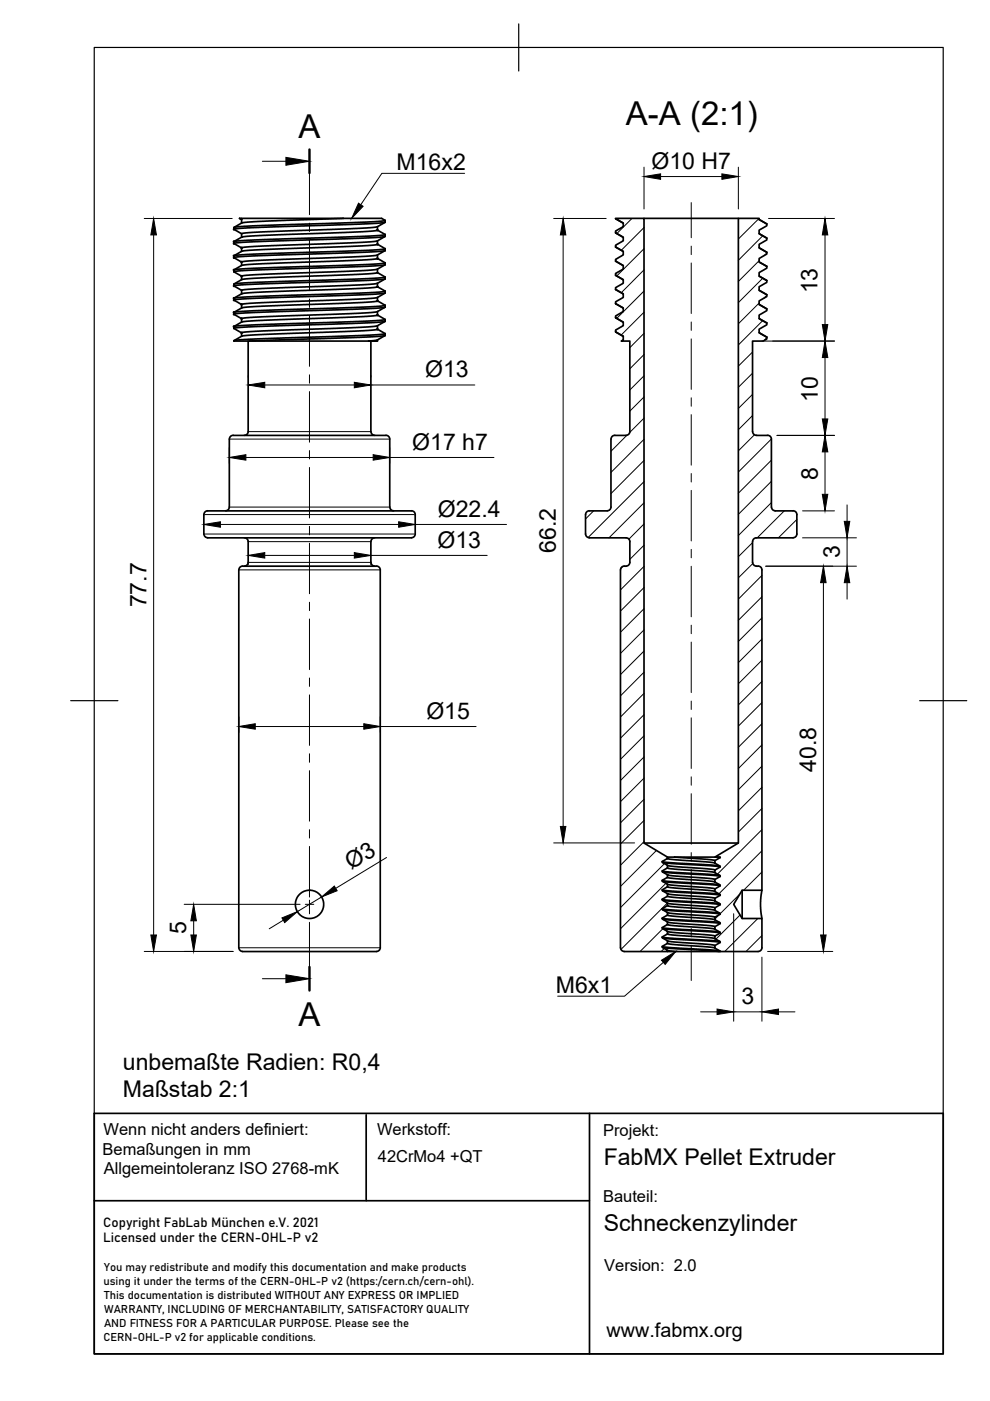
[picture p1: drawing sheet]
<svg xmlns="http://www.w3.org/2000/svg" width="210mm" height="297mm" viewBox="0 0 210 297" stroke-linecap="round" stroke-linejoin="round" font-family="sans-serif">
<!-- layer: Visible -->
<g fill="none" stroke="#000" stroke-width=".36">
<path d="M49.6 48.2v.4M49.6 54.2v.4M49.6 57.2v.4M49.6 48.6l1.6 1M49.6 51.6l1.6 1M51.2 46.3h-.4l.4 .3M51.2 46.6v.7M51.2 49.6v.7M51.2 55.5v.8M51.2 58.6v.7M72.8 46.3l-20.2 .8-1.3 .2-1.7 .9M72.8 46.3h-21.6v.3"/>
<path d="M72.8 46.3h8.1l.8 .4-3.8 .4-24.4 .8-3.9 .3M80 48.8l-3.6 .4-24.1 .9-1 .2-1.7 .9M80 51.8l-3.2 .3-24.3 1-1.2 .2-1.7 .9M80 54.8l-3.8 .4-23.3 .9-1.7 .2-1.6 .9M80 57.8l-3.5 .4-24.2 .9-1 .2-1.7 .9M80 48.8l1.7 .9-5.4 .5-24.5 .8-2.1 .2h-.1v.4M80 51.8l1.7 .9-3.6 .4-24.3 .8-4.2 .3M80 54.8l1.7 .9-4.2 .4-23.9 .8-4 .3M80 57.8l1.7 .9-5.3 .4-24.5 .9-2.2 .2-.1 .4M80 48.1v.7M80 51.1v.7M80 54.1v.7"/>
<path d="M80 57.1v.7M81.6 47.1l-1.6 1-1.6 .2-23.2 .9-4 .4M81.6 50.1l-1.6 1-.9 .1-26.2 1.1-1.7 .2v.8M81.6 53.1l-1.6 1-1.4 .2-23.2 .9-4.2 .3M81.6 56.1l-1.6 1-1.5 .2-22.7 .9-4.6 .4M81.6 59.1l-1.6 1-1.6 .2-22.7 .9-4.5 .4M81.7 46.7l-.1 .5-2.5 .2-25.7 .9-3.8 .3M81.7 49.7l-.1 .5-1.9 .2-26 .9-4.1 .3M81.7 52.7l-.1 .5-2 .2-26 .9-4 .3 1.6 1M81.7 55.7l-.1 .5-2.4 .2-25.7 .9-3.9 .3 1.6 1M81.7 58.7l-.1 .5-2.5 .2-25.2 .8-4.3 .4 1.6 1M130.5 49.4l1.6 .9"/>
<path d="M130.5 52.4l1.6 .9M130.5 55.4l1.6 .9M130.5 46.4l1.6 .9M130.5 58.4l1.6 .9M136.5 46.3h20M161 46.6v-.3h-4.5v132.4l-4.9 3h1.1l-1.1 .8v.5l1.1 .6v.2l-1.1 .7v.5l1.1 .7v.1l-1.1 .7v.5l1.1 .6v.2l-1.1 .7v.5l1.1 .7v.1l-1.1 .7v.5l1.1 .7v.1l-1.1 .7v.5l1.1 .7v.1l-1.1 .7v.5l1.1 .7v.1l-1.1 .7v.5l1.1 .7v.1l-1.1 .7v.5l1.1 .7v.1l-1.1 .7v.5l1.1 .7h8M161 46.6l1.6 .9v.4l-1.6 .9v.8l1.6 .9v.4l-1.6 .9v.7l1.6 1v.4l-1.6 .9v.7l1.6 1v.4l-1.6 .9v.8l1.6 .9v.4l-1.6 .9v.8l1.6 .9v.4l-1.6 .9v.7l1.6 1v.4l-1.6 .9v.7l1.6 1v.4l-1.6 .9v.8l1.6 .9v.4l-.8 .4h-2.2v19.2M161 46.5l1.6 1M161 55.5l1.6 1M161 49.5l1.6 1M161 52.5l1.6 1M161 58.5l1.6 1"/>
<path d="M162.6 53.5h.1M162.6 59.5h.1M49.6 72.2l28.5 .1M49.6 63.2v.4M49.6 69.2v.4M49.6 66.6l1.6 1M49.6 69.6l1.6 1M51.2 61.6v.7M51.2 64.5v.8M51.2 70.6v.7M52.6 72.3v19.2a.79 .79 0 0 1-.8 .8M78.6 72.3l.1 19.2a.79 .79 0 0 0 .7 .8"/>
<path d="M80 60.8l-3.1 .3-24.4 1-1.2 .2-1.7 .9M80 63.1v.7l-1.2 .2-27 1.2-.5 .1-1.7 .9M80 66.8l-3.4 .3-24.2 1-1.2 .2-1.6 .9M80 69.8l-4.8 .4-22.9 .9-1 .2-1.7 .9M80 60.8l1.7 1-5.4 .4-22.4 .7-4.3 .3M80 63.8l1.7 1-5.6 .4-24 .8-2.4 .2-.1 .4M80 66.8l1.7 .9-5.2 .4-23.7 .8-3.2 .3M80 69.8l1.7 .9-5.3 .4-23.8 .8-3 .3M80 60.1v.7M80 66.1v.7M80 69.1v.7M81.6 62.1l-1.6 1-1.3 .2-23.2 .9-4.3 .3"/>
<path d="M81.6 65.1l-1.7 1-.8 .1-26 1.1-1.8 .2-.1 .8M81.6 68.1l-1.6 1-1.5 .2-22.7 .9-4.6 .4M81.6 71.1l-1.7 1-1.8 .2h1.9v-.2M81.7 61.8l-.1 .4-1.9 .2-26 .9-4.1 .3 1.6 1M81.7 64.7l-.1 .5-2 .2-26 .9-2.9 .1-1.1 .2M81.7 67.7l-.1 .5-2.4 .2-25.2 .8-3.6 .3-.8 .1M81.7 70.7l-.1 .5-2.5 .2-26.2 .9M130.5 61.4l1.6 .9M130.5 64.4l1.6 .9M130.5 67.4l1.6 .9M130.5 70.4l1.6 .9M132.1 71.3v.8l-.4 .2h1.8v19.2a.79 .79 0 0 1-.8 .8"/>
<path d="M132.1 71.3l-1.6-.9v-.4l1.6-.9v-.8l-1.6-.9v-.4l1.6-1v-.7l-1.6-.9v-.4l1.6-.9v-.8l-1.6-.9v-.4l1.6-.9v-.8l-1.6-.9v-.4l1.6-.9v-.8l-1.6-.9v-.4l1.6-1v-.7l-1.6-.9v-.4l1.6-.9v-.8l-1.6-.9v-.4l1.6-.9v-.8l-1.6-1h6v132.4l5 3v.3l-1.1 .7v.1l1.1 .7v.5l-1.1 .7v.1l1.1 .7v.5l-1.1 .7v.1l1.1 .7v.5l-1.1 .7v.1l1.1 .7v.5l-1.1 .7v.1l1.1 .7v.5l-1.1 .7v.1l1.1 .7v.5l-1.1 .7v.1l1.1 .7v.5l-1.1 .7v.1l1.1 .7v.5l-1.1 .7v.1l1.1 .7v.5l-1.1 .7v.1l1.1 .7v.2h-9.1a.83 .83 0 0 1-.8-.8v-80.1a.79 .79 0 0 1 .8-.8M161 64.5l1.6 1M161 70.5l1.6 1M161 61.5l1.6 1M161 67.5l1.6 1M162.6 68.5h.1M162.6 62.5h.1M48.6 93.1v14.4a.79 .79 0 0 1-.8 .8M49.4 92.3h32.4M49.4 92.3a.79 .79 0 0 0-.8 .8M81.8 92.3a.79 .79 0 0 1 .8 .8l.1 14.4a.79 .79 0 0 0 .7 .8M130.3 92.3h2.4"/>
<path d="M130.4 92.3a.79 .79 0 0 0-.8 .8l-.1 14.4a.79 .79 0 0 1-.8 .8h-3.8a.76 .76 0 0 0-.7 .8l-.1 4.1a.83 .83 0 0 0 .9 .8h7.7a.79 .79 0 0 1 .8 .8v4.4M159.6 91.5a.79 .79 0 0 0 .8 .8M160.4 92.3h2.4M162.8 92.3a.79 .79 0 0 1 .8 .8v14.4a.83 .83 0 0 0 .8 .8h3.8a.79 .79 0 0 1 .8 .8v4.1a.79 .79 0 0 1-.8 .8h-7.8M43.2 109.1v4.1M43.2 109.1a1.18 1.18 0 0 1 1.5-.8h41.5a1.83 1.83 0 0 1 1.8 .5v4.4a1.19 1.19 0 0 1-1.4 .8h-41a2.33 2.33 0 0 1-2.3-.5l-.1-.3M51.8 114a.79 .79 0 0 1 .8 .8v4.4M52.6 119.2a.79 .79 0 0 1-.8 .8M78.7 119.2a.79 .79 0 0 0 .7 .8M79.4 114a.79 .79 0 0 0-.7 .8l-.1 4.4M133.5 119.2a.79 .79 0 0 1-.8 .8M159.6 114.8v4.4"/>
<path d="M159.6 119.2a.79 .79 0 0 0 .8 .8M160.4 114a.79 .79 0 0 0-.8 .8M50.6 120.8v80.1M51.4 120h28.4M51.4 120a.79 .79 0 0 0-.7 .8M79.8 120a.79 .79 0 0 1 .8 .8v80.1a1.37 1.37 0 0 1-1.8 .8h-27.4M132.4 120h.3M160.4 120h.3M160.8 120a.79 .79 0 0 1 .7 .8v68h-4.1l-1.8 2.9 1.8 3h4.1v6.2a.79 .79 0 0 1-.7 .8M136.5 178.7h20M140.4 182.7l1.4 .2 10.8 .7M140.4 184.7l1.5 .2 10.7 .7"/>
<path d="M140.4 186.7l1.4 .2 10.8 .7M140.4 188.7l1.5 .2 10.7 .7M140.4 190.7l1.4 .2 10.8 .7M140.4 192.7l1.5 .2 10.7 .7M140.4 194.7l1.4 .2 10.8 .7M140.4 196.7l1.5 .2 10.7 .7M140.4 198.7l1.4 .2 10.8 .7M140.5 182.9l10.4 .7 1.8 .2M140.5 184.9l10.8 .7 1.4 .2M140.5 186.9l10.1 .6 2.1 .3M140.5 188.9l10.8 .7 1.4 .2M140.5 190.9l10.1 .6 2.1 .3"/>
<path d="M140.5 192.9l10.8 .7 1.4 .2M140.5 194.9l10.1 .6 2.1 .3M140.5 196.9l10.8 .7 1.4 .2M140.5 198.9l10.1 .6 2.1 .3M141.5 181.7h1.5M141.5 182l1.9 .3 6.9 .5 1.3 .2M141.5 184l1.6 .3 7.6 .5 .9 .2M141.5 186l1.9 .3 6.9 .5 1.3 .2M141.5 188l1.6 .3 7.6 .5 .9 .2M141.5 190l1.2 .3 6.9 .4 2 .3M141.5 192l1.6 .3 7.6 .5 .9 .2M141.5 194l1 .2 7.1 .5 2 .3"/>
<path d="M141.5 196l1.6 .3 7.6 .5 .9 .2M141.5 198l1 .2 7.6 .6 1.5 .2M141.5 183.5l.9 .2 7.6 .5 1.6 .3M141.5 185.5l1 .2 7.8 .5 1.3 .3M141.5 187.5l.9 .2 7.6 .5 1.6 .3M141.5 189.5l1 .2 7.8 .5 1.3 .3M141.5 191.5l1.3 .2 7.2 .5 1.6 .3M141.5 193.5l1 .2 7.8 .5 1.3 .3M141.5 195.5l1.3 .2 6.9 .5 1.9 .3M141.5 197.5l1 .2 7.8 .5 1.3 .3M141.5 199.5l1.3 .2 6.9 .5 1.9 .3M143 181.7h8.6"/>
<path d="M143 181.7l6.9 .5 1.7 .3M152.4 181.7l.3 .1M157.4 188.8v5.9M161.5 188.8l-.3 2.4 .3 3.5M50.7 200.9a.79 .79 0 0 0 .7 .8M140.4 200.7l1.5 .2 10.7 .7M140.5 200.9l12.2 .8M141.5 200l1.6 .3 7.6 .5 .9 .2M141.5 201.5l1.7 .2h9.3M141.5 201.7h1.8"/>
<circle cx="65.6" cy="191.8" r="3"/>
</g>
<!-- layer: Visible Narrow -->
<path d="M48.8 93.1h33.6M52.8 91.5h25.7M43.5 113.2h44.3M43.5 109.1h44.3M48.8 107.5h33.6M52.8 114.8h25.7M52.8 119.2h25.7M50.8 120.8h29.7M50.8 200.9h29.7" fill="none" stroke="#000" stroke-width=".21"/>
<!-- layer: Visible -->
<g fill="#000" stroke="#000" stroke-width=".21">
<circle cx="49.6" cy="54.2" r=".17"/>
<circle cx="49.6" cy="57.2" r=".17"/>
<circle cx="49.6" cy="51.2" r=".17"/>
<circle cx="49.6" cy="51.6" r=".17"/>
<circle cx="49.6" cy="54.6" r=".17"/>
<circle cx="49.6" cy="48.6" r=".17"/>
<circle cx="51.2" cy="58.6" r=".17"/>
<circle cx="51.2" cy="55.5" r=".17"/>
<circle cx="51.2" cy="52.5" r=".17"/>
<circle cx="80" cy="48.8" r=".17"/>
<circle cx="80" cy="51.8" r=".17"/>
<circle cx="80" cy="54.8" r=".17"/>
<circle cx="49.6" cy="66.2" r=".17"/>
<circle cx="49.6" cy="63.2" r=".17"/>
<circle cx="49.6" cy="69.2" r=".17"/>
<circle cx="49.6" cy="60.6" r=".17"/>
<circle cx="49.6" cy="63.6" r=".17"/>
<circle cx="49.6" cy="66.6" r=".17"/>
<circle cx="51.2" cy="67.5" r=".17"/>
<circle cx="51.2" cy="64.5" r=".17"/>
<circle cx="51.2" cy="70.6" r=".17"/>
<circle cx="80" cy="66.8" r=".17"/>
<circle cx="80" cy="63.8" r=".17"/>
<circle cx="80" cy="60.8" r=".17"/>
<circle cx="80" cy="69.8" r=".17"/>
</g>
<!-- layer: Border -->
<path d="M20 10.1h180v276.9h-180zM110 5.1v10M15 148.6h10M195 148.6h10" fill="none" stroke="#000" stroke-width=".25"/>
<!-- layer: TitleBlock -->
<path d="M20 236.1h180v50.9h-180zM77.6 236.4v18.2M125 236.1v50.9M20 254.6h105" fill="none" stroke="#000" stroke-width=".36"/>
<!-- layer: Center Lines -->
<g fill="none" stroke="#000" stroke-width=".21">
<path d="M65.6 33.9v11.6M65.6 47.3v1.8M65.6 50.9v10.7M146.6 43v7.4M146.6 52.2v1.8M146.6 55.8v10.7M65.6 63.4v1.8M65.6 67v10.7M65.6 79.5v1.7M146.6 68.3v1.7M146.6 71.8v10.8M65.6 83v10.8"/>
<path d="M65.6 95.5v1.8M65.6 99.1v10.7M146.6 84.3v1.8M146.6 87.9v10.7M65.6 111.6v1.8M65.6 115.2v10.7M146.6 100.4v1.8M146.6 104v10.7M146.6 116.5v1.8M65.6 127.7v1.8M65.6 131.2v10.8M146.6 120.1v10.7"/>
<path d="M146.6 132.6v1.8M146.6 136.1v10.7M65.6 143.7v1.8M65.6 147.3v10.7M65.6 159.8v1.8M146.6 148.6v1.8M146.6 152.2v10.7M65.6 163.4v10.7M65.6 175.9v1.8M65.6 179.5v10.7M146.6 164.7v1.8M146.6 168.3v10.7"/>
<path d="M64.7 191.7h1.8M65.6 190.8v2.9M65.6 195.5v11.7M146.6 180.8v1.8M146.6 184.3v10.8M146.6 196.9v1.7M146.6 200.4v7.5"/>
</g>
<!-- layer: Hatching -->
<g fill="none" stroke="#000" stroke-width=".21">
<path d="M134 46.3l-3.2 3.2M136.5 48.2l-4.8 4.9M136.5 52.7l-5.7 5.8M136.5 57.2l-4.8 4.9M160.9 46.3l-4.4 4.4M161 55.3l-4.5 4.4M161.7 50l-5.2 5.2M161.7 59l-5.2 5.2M162.6 53.6l-.6 .6M136.5 61.7l-5.8 5.8M136.5 66.2l-4.8 4.8M136.5 70.7l-2.9 3"/>
<path d="M136.5 75.2l-2.9 3M136.5 79.7l-2.9 3M159.6 74.6l-3.1 3M159.6 79.1l-3.1 3M161 64.2l-4.5 4.5M161.7 68l-5.2 5.1M162.6 62.6l-.6 .6M162.6 71.6l-.7 .6M132.9 92.3l-3.3 3.4M136.5 84.2l-2.9 3M136.5 88.7l-3 3M136.5 93.1l-6.9 7"/>
<path d="M136.5 97.6l-6.9 7M159.6 83.6l-3.1 3M159.6 88.1l-3.1 3M159.9 92.2l-3.4 3.4M163.6 93.1l-7.1 7M163.6 97.6l-7.1 7M125.9 108.3l-1.8 1.7M136.5 102.1l-11.8 11.9M136.5 106.6l-7.4 7.4M136.5 111.1l-3.2 3.2M136.5 115.6l-2.9 3M159.6 115l-3.1 3"/>
<path d="M159.6 119.5l-3.1 3M163.6 102.1l-7.1 7M163.6 106.6l-7.1 6.9M166.3 108.3l-5.8 5.7M169 110.1l-4 3.9M132 120.1l-.4 .4M136.5 120.1l-4.9 5M136.5 124.6l-4.9 5M136.5 129.1l-4.9 5M136.5 133.5l-4.9 5M136.5 138l-4.9 5M161.5 122l-5 5"/>
<path d="M161.5 126.5l-5 5M161.5 131l-5 5M161.5 135.5l-5 5M161.5 140l-5 5M136.5 142.5l-4.9 5M136.5 147l-4.9 5M136.5 151.5l-4.9 5M136.5 156l-4.9 5M161.5 144.5l-5 5M161.5 149l-5 5M161.5 153.4l-5 5M161.5 157.9l-5 5"/>
<path d="M136.5 160.5l-4.9 5M136.5 165l-4.9 5M136.5 169.5l-4.9 5M136.5 174l-4.9 5M136.5 178.4l-4.9 5.1M161.5 162.4l-5 5M161.5 166.9l-5 5M161.5 171.4l-5 5M161.5 175.9l-9.4 9.4M139.2 180.3l-7.6 7.6M140.5 196.9l-4.8 4.8M140.9 183.1l-9.3 9.3"/>
<path d="M141.2 187.3l-9.6 9.6M141.5 191.5l-9.8 9.8M141.5 195.9l-.1 .2M152.5 193.9l-.9 .9M156.8 189.6l-4.1 4.1M156.9 194l-5.1 5.1M160.7 194.7l-7 7M161.5 180.4l-9.1 9.1M161.5 184.9l-3.8 3.8M161.5 198.4l-3.3 3.3M140.9 201.1l-.7 .6"/>
</g>
<!-- layer: Annotations -->
<path d="M65.6 31.7v5M65.6 205v5" fill="none" stroke="#000" stroke-width=".51"/>
<path d="M55.6 34.2h5M98.5 36.8h-17.5l-4.5 6.6M55.6 207.5h5M140.7 204l-8.3 7.2h-14.2" fill="none" stroke="#000" stroke-width=".21"/>
<path d="M60.6 33.4l5 .8-5 .8zM76 43.1l1 .6-2.5 2.6zM60.6 206.7l5 .8-5 .9zM140.3 203.6l3-1.9-2.3 2.8z" fill="#000" stroke="#000" stroke-width=".21"/>
<!-- layer: Dimensions -->
<g fill="none" stroke="#000" stroke-width=".21">
<path d="M136.5 35.4v8.9M140.1 37.4h13M156.5 35.4v8.9M30.6 46.3h18.6M32.6 49.8v148.4M117.4 46.3h11.1M119.4 49.8v125.4M162.9 46.3h14M174.9 49.8v19M52.6 79.6v.4M78.6 79.6v.4M161.5 72.3h15.4"/>
<path d="M174.9 75.8v13M48.6 95v3.2M52.1 97h27M56.1 81.6h19M78.6 81.6h22.1M82.6 95v3.2M82.6 97h22.1M164.7 92.3h12.2M174.9 95.8v9M43.2 109.2h.1M46.7 111.2h37.8M52.6 119.2v.5"/>
<path d="M56.1 117.8h19M78.6 119.2v.5M78.6 117.8h24.7M88 109.2h.1M88 111.2h19.4M170.2 108.3h6.7M170.2 114h11.4M179.6 107v3.5M179.6 114v6M162.3 120h19.3M174.6 123.5v74.7M179.6 123.5v3.5"/>
<path d="M50.6 152v3.3M54.1 154h23M80.6 152v3.3M80.6 154h20.3M117.4 178.7h17.2M39.1 191.7h24.5M41.1 195.2v3M60.1 195.1l-3 1.8M68.2 190.2l-5.1 3.1M82 181.8l-10.8 6.5M155.6 193.7v22.8M30.6 201.7h18.8"/>
<path d="M148.5 214.5h3.5M155.6 214.5h5.9M161.5 202.9v13.6M162.8 201.7h13.8M165.1 214.5h3.5"/>
</g>
<g fill="#000" stroke="#000" stroke-width=".21">
<path d="M136.5 37.4l3.6-.5v1.1zM153.1 36.9l3.4 .5-3.4 .6zM32.6 46.3l.6 3.5h-1.2zM119.4 46.3l.6 3.5h-1.2zM174.9 46.3l.6 3.5h-1.2zM174.3 68.8h1.2l-.6 3.5zM174.9 72.3l.6 3.5h-1.2zM48.6 97l3.5-.6v1.2zM52.6 81.6l3.5-.5v1.1zM75.1 81.1l3.5 .5-3.5 .6zM79.1 96.4l3.5 .6-3.5 .6zM174.3 88.8h1.2l-.6 3.5z"/>
<path d="M174.9 92.3l.6 3.5h-1.2zM43.2 111.2l3.5-.6v1.2zM52.6 117.8l3.5-.6v1.1zM75.1 117.2l3.5 .6-3.5 .5zM84.5 110.6l3.5 .6-3.5 .6zM174.3 104.8h1.2l-.6 3.5zM179 110.5h1.2l-.6 3.5zM174.6 120l.6 3.5h-1.2zM179.6 120l.6 3.5h-1.2zM50.6 154l3.5-.6v1.2zM77.1 153.4l3.5 .6-3.5 .6zM118.8 175.2h1.2l-.6 3.5z"/>
<path d="M32 198.2h1.2l-.6 3.5zM41.1 191.7l.5 3.5h-1.1zM40.5 198.2h1.1l-.5 3.5zM59.8 194.6l3.3-1.3-2.7 2.3zM68.2 190.2l2.7-2.3 .6 1zM174 198.2h1.2l-.6 3.5zM152 213.9l3.6 .6-3.6 .6zM161.5 214.5l3.6-.6v1.2z"/>
</g>
<g font-size="7">
<text x="63.3" y="29.2">A</text>
<text x="132.7" y="26.6">A-A (2:1)</text>
<text x="63.3" y="217.5">A</text>
</g>
<g font-size="4.9">
<text x="138.1" y="35.8">Ø10 H7</text>
<text x="84.1" y="36.1">M16x2</text>
<text x="173.4" y="62.2" transform="rotate(-90 173.4 62.2)">13</text>
<text x="90.1" y="80">Ø13</text>
<text x="173.4" y="85.2" transform="rotate(-90 173.4 85.2)">10</text>
<text x="87.4" y="95.3">Ø17 h7</text>
<text x="173.4" y="101.7" transform="rotate(-90 173.4 101.7)">8</text>
<text x="92.8" y="109.6">Ø22.4</text>
<text x="92.8" y="116.1">Ø13</text>
<text x="117.8" y="117.2" transform="rotate(-90 117.8 117.2)">66.2</text>
<text x="178" y="118.4" transform="rotate(-90 178 118.4)">3</text>
<text x="31.1" y="128.8" transform="rotate(-90 31.1 128.8)">77.7</text>
<text x="90.4" y="152.4">Ø15</text>
<text x="173" y="163.7" transform="rotate(-90 173 163.7)">40.8</text>
<text x="74.4" y="184.5" transform="rotate(-31 74.4 184.5)">Ø3</text>
<text x="39.5" y="198.1" transform="rotate(-90 39.5 198.1)">5</text>
<text x="117.9" y="210.5">M6x1</text>
<text x="157.2" y="213">3</text>
<text x="26.1" y="226.8">unbemaßte Radien: R0,4</text>
<text x="26" y="232.6">Maßstab 2:1</text>
<text x="128" y="247">FabMX Pellet Extruder</text>
<text x="128" y="261.1">Schneckenzylinder</text>
</g>
<text font-size="4.2" x="128.6" y="283.4">www.fabmx.org</text>
<g font-size="3.5">
<text x="21.7" y="244.8">Bemaßungen in mm</text>
<text x="21.9" y="240.6">Wenn nicht anders definiert:</text>
<text x="79.9" y="240.6">Werkstoff:</text>
<text x="127.9" y="240.8">Projekt:</text>
<text x="22" y="249">Allgemeintoleranz ISO 2768-mK</text>
<text x="80.1" y="246.3">42CrMo4 +QT</text>
<text x="127.9" y="254.9">Bauteil:</text>
<text x="128.1" y="269.5">Version: 2.0</text>
</g>
<g font-size="2.8">
<text x="21.9" y="263.4">Licensed under the CERN-OHL-P v2</text>
<text x="21.9" y="260.1">Copyright FabLab München e.V. 2021</text>
</g>
<g font-size="2.4">
<text x="22.1" y="269.4">You may redistribute and modify this documentation and make products</text>
<text x="21.9" y="272.5">using it under the terms of the CERN-OHL-P v2 (https:/cern.ch/cern-ohl).</text>
<text x="22.1" y="275.5">This documentation is distributed WITHOUT ANY EXPRESS OR IMPLIED</text>
<text x="22.1" y="281.4">AND FITNESS FOR A PARTICULAR PURPOSE. Please see the</text>
<text x="22.1" y="278.4">WARRANTY, INCLUDING OF MERCHANTABILITY, SATISFACTORY QUALITY</text>
<text x="21.9" y="284.3">CERN-OHL-P v2 for applicable conditions.</text>
</g>
</svg>
